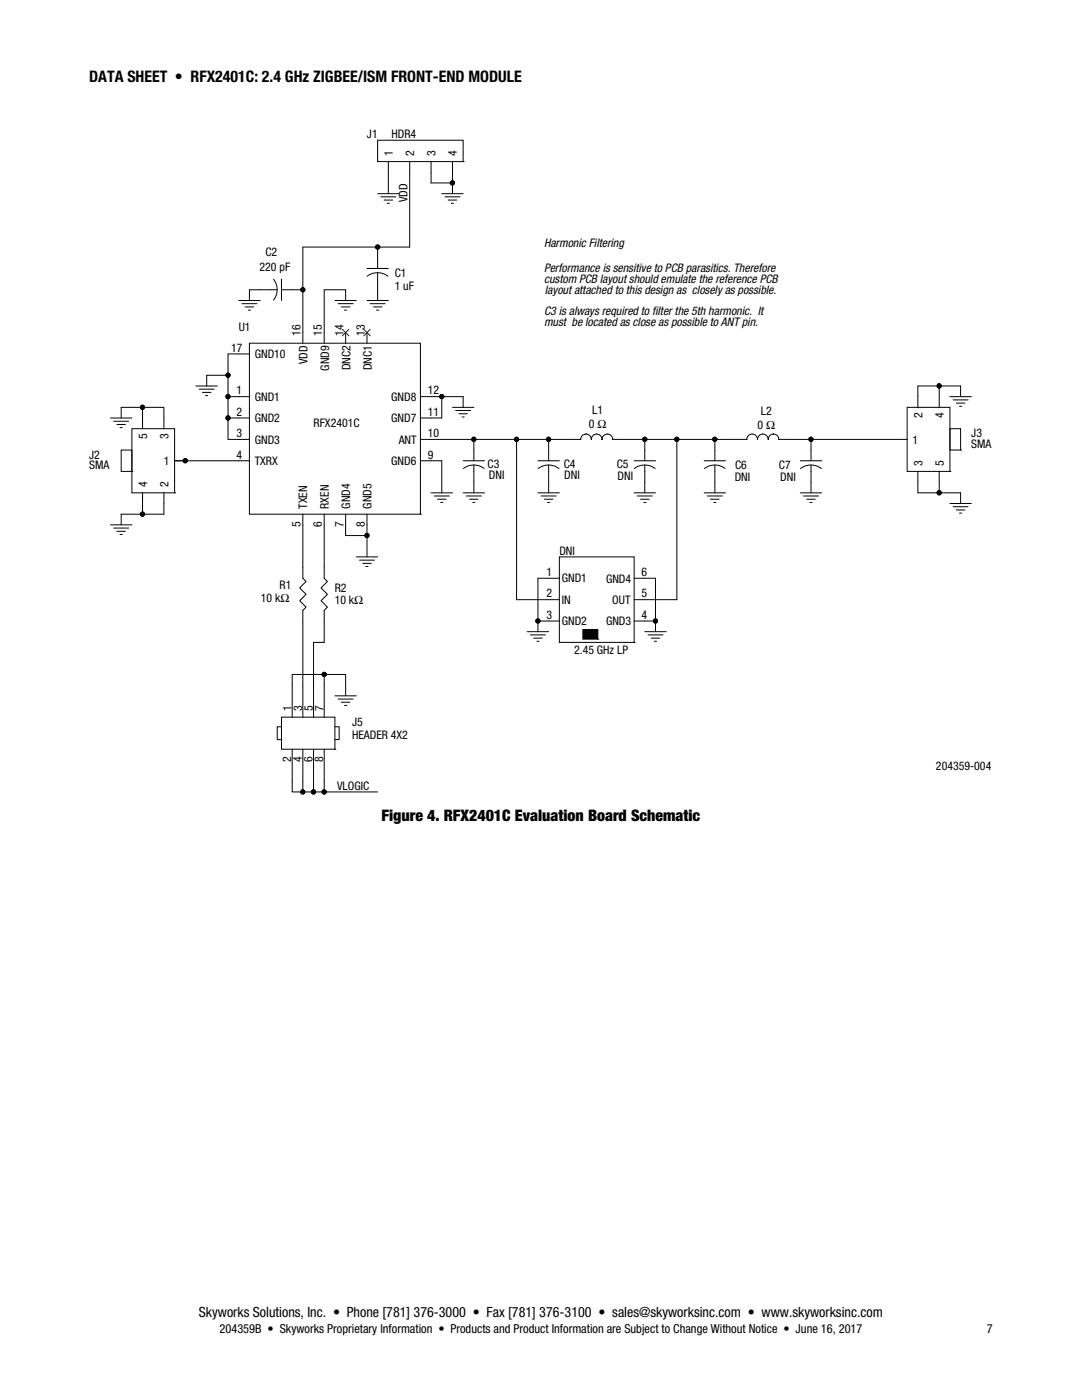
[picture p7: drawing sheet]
<svg xmlns="http://www.w3.org/2000/svg" width="216mm" height="279mm" viewBox="0 0 216 279" stroke-linecap="round" stroke-linejoin="round" font-family="sans-serif">
<g fill="none" stroke="#010202" stroke-width=".2">
<path d="M75.4 38.7h4.2M76 39.3h3M76.6 39.9h1.7M88.2 38.7h4.2M88.8 39.3h3M89.4 39.9h1.7M47.6 60h4.3M66.8 60h4.3M73.2 53.6h4.3M73.2 60h4.3M73.3 55.1a3.4 3.4 0 0 1 4.1 0M75.3 54.4v1.3"/>
<path d="M75.4 51.4v2.2M75.4 55.7v2.1M77.3 40.6h.4M90.1 40.6h.4M39.1 77h4.3M39.7 77.7h3M40.4 78.3h1.7M41 79h.4M47.6 79.2h2.2M47.6 70.6h2.2M48.3 60.6h3M48.9 61.3h1.7"/>
<path d="M49.6 61.9h.4M49.8 68.5h34.1v34.1h-34.1zM60.4 66.4v2.1M64.7 66.4v2.1M67.5 60.6h3M68.1 61.2h1.7M68.7 61.9h.5M69 66.4v2.1M73.2 66.4v2.1M73.9 60.6h2.9M74.5 61.3h1.7M75.1 61.9h.5"/>
<path d="M83.9 79.2h2.1M189.5 79.2h4.3M190.2 79.8h3M22 83.4h4.3M22.7 84.1h3M23.3 84.7h1.7M24 85.3h.4M47.6 83.4h2.2M47.6 87.7h2.2M47.6 92h2.2M83.9 83.4h2.1M83.9 87.7h2.1"/>
<path d="M83.9 92h2.1M86 98.4h4.3M86.7 99h2.9M87.3 99.6h1.7M90.3 81.3h4.3M90.9 81.9h3M91.6 82.6h1.7M92.2 83.2h.4M92.4 98.4h4.3M92.4 92h4.3M93.1 99h2.9M93.7 99.6h1.7"/>
<path d="M94.6 89.8v2.2M94.6 92.8v3.4M96.6 93.5a3.4 3.4 0 0 0-4.1 0M107.3 98.4h4.3M108 99h3M108.6 99.6h1.7M126.5 98.4h4.3M127.2 99h3M127.8 99.6h1.7M140.5 98.4h4.3M141.1 99h3M141.8 99.6h1.7"/>
<path d="M159.7 98.4h4.3M160.3 99h3M161 99.6h1.7M190.8 80.5h1.7M191.5 81.1h.4M22 104.7h4.3M22.7 105.4h3M23.3 106h1.7M24 106.7h.4M60.4 102.6v2.1M64.7 102.6v2.1M69 102.6v2.1"/>
<path d="M71.1 111.1h4.3M71.7 111.8h3M72.4 112.4h1.7M73 113.1h.4M73.2 102.6v2.1M83.9 102.6h.1M87.9 100.3h.5M94.3 100.3h.5M109.3 100.3h.4M111.6 111.1h14.9v17.1h-14.9zM128.5 100.3h.4M142.4 100.3h.4"/>
<path d="M161.6 100.3h.4M189.6 100.5h4.2M190.2 101.1h3M190.8 101.8h1.7M191.5 102.4h.4M66.8 138.9h4.3M67.5 139.5h3M105.2 126.1h4.3M105.8 126.7h3M106.5 127.4h1.7M107.1 128h.5M126.5 128.2h.1"/>
<path d="M128.7 126.1h4.2M129.3 126.7h3M129.9 127.4h1.7M130.6 128h.4M68.1 140.1h1.7M68.7 140.8h.5"/>
</g>
<path d="M68.3 65.7l1.3 1.3M69.6 65.7l-1.3 1.3M72.6 65.7l1.3 1.3M73.9 65.7l-1.3 1.3" fill="none" stroke="#221e1f" stroke-width=".2"/>
<path d="M116.3 125.6h3v2h-3z" fill="#010202"/>
<g fill="none" stroke="#010202" stroke-width=".2">
<path d="M75.4 28h17v4.2h-17zM77.5 32.2v2.2M81.8 32.2v2.2M86 32.2v2.2M90.3 32.2v2.2M92.4 32.2h.1M51.9 57.8h3.4M54.6 55.7a3.4 3.4 0 0 1 0 4.2M56.2 55.7v4.3M56.2 57.8h2.1M183.2 79.2v2.1M187.4 79.2v2.1"/>
<path d="M24.2 89.8h2.1v4.3h-2.1zM26.3 94.1h.1M26.3 85.6h8.5v12.8h-8.5zM28.4 83.4v2.2M28.4 98.4v2.1M32.7 83.4v2.2M32.7 98.4v2.1M34.8 98.4h.1M34.8 92h2.2M94.6 87.7v2.1M94.6 96.2v2.2M107.3 92h4.3"/>
<path d="M107.4 93.5a3.4 3.4 0 0 1 4.1 0M109.5 92.8v5.6M109.5 87.7v4.3M113.7 87.7h2.2a1.04 1.04 0 0 1 1-1.1 1.05 1.05 0 0 1 1.1 1.1 1.06 1.06 0 0 1 1.1-1.1 1.06 1.06 0 0 1 1 1.1 1.06 1.06 0 0 1 1.1-1.1 1.06 1.06 0 0 1 1.1 1.1h2.1M126.5 92h4.3M126.6 93.5a3.4 3.4 0 0 1 4.1 0M128.7 87.7v4.3M128.7 92.8v5.6M140.5 92h4.3M142.6 87.7v4.3M142.6 92.8v5.6M144.7 93.5a3.4 3.4 0 0 0-4.1 0"/>
<path d="M155.4 87.7a1.05 1.05 0 0 0-1.1-1.1 1.04 1.04 0 0 0-1 1.1 1.06 1.06 0 0 0-1.1-1.1 1.06 1.06 0 0 0-1 1.1h-.1a1.06 1.06 0 0 0-1-1.1 1.06 1.06 0 0 0-1.1 1.1h-2.1M155.4 87.7h6.4v4.3M159.7 92h4.3M159.7 93.5a3.4 3.4 0 0 1 4.2 0M161.8 87.7h19.2M161.8 92.8v5.6M181 81.3h8.6v12.8h-8.6zM183.2 94.1v2.1M187.4 94.1v2.1M189.6 94.1h.1M189.6 85.6h2.1v4.2h-2.1zM191.7 89.8h.1"/>
<path d="M60.4 113.3v2.1l.7 .6-1.3 1.3 1.3 1.3-1.3 1.3 1.3 1.3-.7 .6v2.1M64.7 113.3v2.1l.6 .6-1.2 1.3 1.2 1.3-1.2 1.3 1.2 1.3-.6 .6v2.1M109.5 115.4h2.1M109.5 119.7h2.1M126.5 115.4h2.2M126.5 119.7h2.2M58.3 136.7v6.4M60.4 136.7v6.4M62.6 136.7v6.4M64.7 136.7v6.4M107.3 123.9v2.2M109.5 123.9h2.1"/>
<path d="M116.3 125.6h3v2h-3zM119.3 127.6h.1M126.5 123.9h2.2M130.8 123.9v2.2M56.2 143.1h10.6v6.4h-10.6zM56.2 145h-.9v2.6h.9M58.3 149.5v6.4M60.4 149.5v6.4M62.6 149.5v6.4M64.7 149.5v6.4M66.8 149.5h.1M66.8 145h.9v2.6h-.9"/>
</g>
<circle cx="161.8" cy="87.7" r=".42" fill="#010202"/>
<g fill="none" stroke="#010202" stroke-width=".2">
<path d="M124.4 87.7h4.3"/>
<circle cx="161.8" cy="87.7" r=".42"/>
</g>
<circle cx="128.7" cy="87.7" r=".42" fill="#010202"/>
<g fill="none" stroke="#010202" stroke-width=".2">
<path d="M86 87.7h8.6M128.7 87.7h18.2"/>
<circle cx="128.7" cy="87.7" r=".42"/>
</g>
<circle cx="94.5" cy="87.7" r=".42" fill="#010202"/>
<g fill="none" stroke="#010202" stroke-width=".2">
<path d="M94.6 87.7h8.5M109.5 87.7h4.2"/>
<circle cx="94.5" cy="87.7" r=".42"/>
</g>
<circle cx="109.5" cy="87.7" r=".42" fill="#010202"/>
<g fill="none" stroke="#010202" stroke-width=".2">
<path d="M103.1 87.7v32"/>
<circle cx="109.5" cy="87.7" r=".42"/>
</g>
<circle cx="103.1" cy="87.7" r=".42" fill="#010202"/>
<g fill="none" stroke="#010202" stroke-width=".2">
<path d="M103.1 87.7h6.4M135.1 87.7v32"/>
<circle cx="103.1" cy="87.7" r=".42"/>
</g>
<circle cx="135" cy="87.7" r=".42" fill="#010202"/>
<circle cx="135" cy="87.7" r=".42" fill="none" stroke="#010202" stroke-width=".2"/>
<circle cx="142.6" cy="87.7" r=".42" fill="#010202"/>
<g fill="none" stroke="#010202" stroke-width=".2">
<path d="M86 79.2h2.2v4.2h-2.2M92.4 79.2v2.1M88.2 92v6.4M69 104.7v2.2h4.2v-2.2"/>
<circle cx="142.6" cy="87.7" r=".42"/>
</g>
<circle cx="73.2" cy="106.9" r=".42" fill="#010202"/>
<g fill="none" stroke="#010202" stroke-width=".2">
<path d="M47.6 83.4h-2.1v4.3h2.1M73.2 106.9v4.2"/>
<circle cx="73.2" cy="106.9" r=".42"/>
</g>
<circle cx="45.5" cy="83.4" r=".42" fill="#010202"/>
<g fill="none" stroke="#010202" stroke-width=".2">
<path d="M81.8 34.4v14.9M64.7 57.8v8.6M47.6 79.2h-2.1v4.2M47.6 70.6h-2.1v4.3M24.2 81.3h8.5v2.1M86 92h2.2M28.4 100.5v2.1h-4.2M32.7 100.5v2.1M103.1 119.7h6.4M107.3 115.4h2.2M128.7 119.7h6.4M128.7 115.4h2.1"/>
<path d="M107.3 123.9h2.2M128.7 123.9h2.1"/>
<circle cx="45.5" cy="83.4" r=".42"/>
</g>
<circle cx="28.4" cy="102.6" r=".42" fill="#010202"/>
<g fill="none" stroke="#010202" stroke-width=".2">
<path d="M183.2 77v2.2M34.8 92h2.2M187.4 96.2v2.2h-4.2v-2.2"/>
<circle cx="28.4" cy="102.6" r=".42"/>
</g>
<circle cx="187.4" cy="98.3" r=".42" fill="#010202"/>
<g fill="none" stroke="#010202" stroke-width=".2">
<path d="M86 34.4v2.1h4.3M90.3 34.4v4.2"/>
<circle cx="187.4" cy="98.3" r=".42"/>
</g>
<circle cx="90.3" cy="36.5" r=".42" fill="#010202"/>
<g fill="none" stroke="#010202" stroke-width=".2">
<path d="M77.5 34.4v4.2M64.7 57.8h4.3v2.2M41.2 74.9v2.1M88.2 79.2h4.2M24.2 102.6v2.1"/>
<circle cx="90.3" cy="36.5" r=".42"/>
</g>
<circle cx="88.1" cy="79.1" r=".42" fill="#010202"/>
<g fill="none" stroke="#010202" stroke-width=".2">
<path d="M130.8 115.4v8.5"/>
<circle cx="88.1" cy="79.1" r=".42"/>
</g>
<circle cx="130.8" cy="123.9" r=".42" fill="#010202"/>
<g fill="none" stroke="#010202" stroke-width=".2">
<path d="M107.3 115.4v8.5"/>
<circle cx="130.8" cy="123.9" r=".42"/>
</g>
<circle cx="107.3" cy="123.9" r=".42" fill="#010202"/>
<g fill="none" stroke="#010202" stroke-width=".2">
<path d="M37 92h10.6"/>
<circle cx="107.3" cy="123.9" r=".42"/>
</g>
<circle cx="37" cy="91.9" r=".42" fill="#010202"/>
<g fill="none" stroke="#010202" stroke-width=".2">
<path d="M41.2 74.9h4.3v4.3"/>
<circle cx="37" cy="91.9" r=".42"/>
</g>
<circle cx="45.5" cy="79.1" r=".42" fill="#010202"/>
<circle cx="45.5" cy="79.1" r=".42" fill="none" stroke="#010202" stroke-width=".2"/>
<circle cx="45.5" cy="74.9" r=".42" fill="#010202"/>
<g fill="none" stroke="#010202" stroke-width=".2">
<path d="M51.9 57.8h-2.1v2.2M60.4 49.3v17.1M75.4 57.8v2.2M60.4 104.7v8.6M60.4 123.9v12.8"/>
<circle cx="45.5" cy="74.9" r=".42"/>
</g>
<circle cx="60.4" cy="57.8" r=".42" fill="#010202"/>
<g fill="none" stroke="#010202" stroke-width=".2">
<path d="M58.3 57.8h2.1M60.4 49.3h15"/>
<circle cx="60.4" cy="57.8" r=".42"/>
</g>
<circle cx="75.4" cy="49.3" r=".42" fill="#010202"/>
<g fill="none" stroke="#010202" stroke-width=".2">
<path d="M81.8 49.3h-6.4v2.1M183.2 77h4.2v2.2"/>
<circle cx="75.4" cy="49.3" r=".42"/>
</g>
<circle cx="187.4" cy="77" r=".42" fill="#010202"/>
<g fill="none" stroke="#010202" stroke-width=".2">
<path d="M191.7 77v2.2M28.4 81.3v2.1"/>
<circle cx="187.4" cy="77" r=".42"/>
</g>
<circle cx="28.4" cy="81.3" r=".42" fill="#010202"/>
<g fill="none" stroke="#010202" stroke-width=".2">
<path d="M187.4 77h4.3M24.2 81.3v2.1M187.4 98.4h4.3v2.1M28.4 102.6h4.3M64.7 104.7v8.6M58.3 136.7v-2.1h6.4v2.1M64.7 123.9v4.3h-2.1v8.5M64.7 134.6h4.3v4.3"/>
<circle cx="28.4" cy="81.3" r=".42"/>
</g>
<circle cx="64.7" cy="134.6" r=".42" fill="#010202"/>
<g fill="none" stroke="#010202" stroke-width=".2">
<path d="M58.3 155.9v2.1h2.1M64.7 158h10.7"/>
<circle cx="64.7" cy="134.6" r=".42"/>
</g>
<circle cx="64.7" cy="158" r=".42" fill="#010202"/>
<g fill="none" stroke="#010202" stroke-width=".2">
<path d="M62.6 155.9v2.1M64.7 155.9v2.1"/>
<circle cx="64.7" cy="158" r=".42"/>
</g>
<circle cx="62.6" cy="158" r=".42" fill="#010202"/>
<g fill="none" stroke="#010202" stroke-width=".2">
<path d="M60.4 155.9v2.1h4.3"/>
<circle cx="62.6" cy="158" r=".42"/>
</g>
<circle cx="60.4" cy="158" r=".42" fill="#010202"/>
<circle cx="60.4" cy="158" r=".42" fill="none" stroke="#010202" stroke-width=".2"/>
<circle cx="161.8" cy="87.7" r=".42" fill="#010202"/>
<circle cx="161.8" cy="87.7" r=".42" fill="none" stroke="#010202" stroke-width=".2"/>
<circle cx="128.7" cy="87.7" r=".42" fill="#010202"/>
<circle cx="128.7" cy="87.7" r=".42" fill="none" stroke="#010202" stroke-width=".2"/>
<circle cx="94.5" cy="87.7" r=".42" fill="#010202"/>
<circle cx="94.5" cy="87.7" r=".42" fill="none" stroke="#010202" stroke-width=".2"/>
<circle cx="109.5" cy="87.7" r=".42" fill="#010202"/>
<circle cx="109.5" cy="87.7" r=".42" fill="none" stroke="#010202" stroke-width=".2"/>
<circle cx="103.1" cy="87.7" r=".42" fill="#010202"/>
<circle cx="103.1" cy="87.7" r=".42" fill="none" stroke="#010202" stroke-width=".2"/>
<circle cx="135" cy="87.7" r=".42" fill="#010202"/>
<circle cx="135" cy="87.7" r=".42" fill="none" stroke="#010202" stroke-width=".2"/>
<circle cx="142.6" cy="87.7" r=".42" fill="#010202"/>
<circle cx="142.6" cy="87.7" r=".42" fill="none" stroke="#010202" stroke-width=".2"/>
<circle cx="73.2" cy="106.9" r=".42" fill="#010202"/>
<circle cx="73.2" cy="106.9" r=".42" fill="none" stroke="#010202" stroke-width=".2"/>
<circle cx="45.5" cy="83.4" r=".42" fill="#010202"/>
<circle cx="45.5" cy="83.4" r=".42" fill="none" stroke="#010202" stroke-width=".2"/>
<circle cx="28.4" cy="102.6" r=".42" fill="#010202"/>
<circle cx="28.4" cy="102.6" r=".42" fill="none" stroke="#010202" stroke-width=".2"/>
<circle cx="187.4" cy="98.3" r=".42" fill="#010202"/>
<circle cx="187.4" cy="98.3" r=".42" fill="none" stroke="#010202" stroke-width=".2"/>
<circle cx="90.3" cy="36.5" r=".42" fill="#010202"/>
<circle cx="90.3" cy="36.5" r=".42" fill="none" stroke="#010202" stroke-width=".2"/>
<circle cx="88.1" cy="79.1" r=".42" fill="#010202"/>
<circle cx="88.1" cy="79.1" r=".42" fill="none" stroke="#010202" stroke-width=".2"/>
<circle cx="130.8" cy="123.9" r=".42" fill="#010202"/>
<circle cx="130.8" cy="123.9" r=".42" fill="none" stroke="#010202" stroke-width=".2"/>
<circle cx="107.3" cy="123.9" r=".42" fill="#010202"/>
<circle cx="107.3" cy="123.9" r=".42" fill="none" stroke="#010202" stroke-width=".2"/>
<circle cx="37" cy="91.9" r=".42" fill="#010202"/>
<circle cx="37" cy="91.9" r=".42" fill="none" stroke="#010202" stroke-width=".2"/>
<circle cx="45.5" cy="79.1" r=".42" fill="#010202"/>
<circle cx="45.5" cy="79.1" r=".42" fill="none" stroke="#010202" stroke-width=".2"/>
<circle cx="45.5" cy="74.9" r=".42" fill="#010202"/>
<circle cx="45.5" cy="74.9" r=".42" fill="none" stroke="#010202" stroke-width=".2"/>
<circle cx="60.4" cy="57.8" r=".42" fill="#010202"/>
<circle cx="60.4" cy="57.8" r=".42" fill="none" stroke="#010202" stroke-width=".2"/>
<circle cx="75.4" cy="49.3" r=".42" fill="#010202"/>
<circle cx="75.4" cy="49.3" r=".42" fill="none" stroke="#010202" stroke-width=".2"/>
<circle cx="187.4" cy="77" r=".42" fill="#010202"/>
<circle cx="187.4" cy="77" r=".42" fill="none" stroke="#010202" stroke-width=".2"/>
<circle cx="28.4" cy="81.3" r=".42" fill="#010202"/>
<circle cx="28.4" cy="81.3" r=".42" fill="none" stroke="#010202" stroke-width=".2"/>
<circle cx="64.7" cy="134.6" r=".42" fill="#010202"/>
<circle cx="64.7" cy="134.6" r=".42" fill="none" stroke="#010202" stroke-width=".2"/>
<circle cx="64.7" cy="158" r=".42" fill="#010202"/>
<circle cx="64.7" cy="158" r=".42" fill="none" stroke="#010202" stroke-width=".2"/>
<circle cx="62.6" cy="158" r=".42" fill="#010202"/>
<circle cx="62.6" cy="158" r=".42" fill="none" stroke="#010202" stroke-width=".2"/>
<circle cx="60.4" cy="158" r=".42" fill="#010202"/>
<circle cx="60.4" cy="158" r=".42" fill="none" stroke="#010202" stroke-width=".2"/>
<g font-size="3.2">
<text x="17.8" y="16.4">DATA SHEET • RFX2401C: 2.4 GHz ZIGBEE/ISM FRONT-END MODULE</text>
<text x="76.1" y="163.8">Figure 4. RFX2401C Evaluation Board Schematic</text>
</g>
<text font-size="2.8" x="39.7" y="262.8">Skyworks Solutions, Inc. • Phone [781] 376-3000 • Fax [781] 376-3100 • sales@skyworksinc.com • www.skyworksinc.com</text>
<g font-size="2.5">
<text x="43.8" y="266.1">204359B • Skyworks Proprietary Information • Products and Product Information are Subject to Change Without Notice • June 16, 2017</text>
<text x="196.9" y="266.1">7</text>
</g>
<g font-size="2.4" fill="#010202">
<text x="73.2" y="27.6">J1</text>
<text x="78.1" y="27.6">HDR4</text>
<text x="78.4" y="31.2" transform="rotate(-90 78.4 31.2)">1</text>
<text x="82.6" y="31.2" transform="rotate(-90 82.6 31.2)">2</text>
<text x="86.9" y="31.2" transform="rotate(-90 86.9 31.2)">3</text>
<text x="91.2" y="31.2" transform="rotate(-90 91.2 31.2)">4</text>
<text x="81.3" y="40.3" transform="rotate(-90 81.3 40.3)">VDD</text>
<text x="53" y="51.1">C2</text>
<text x="108.6" y="49.3">Harmonic Filtering</text>
<text x="51.8" y="54.1">220 pF</text>
<text x="78.8" y="55.3">C1</text>
<text x="78.8" y="57.9">1 uF</text>
<text x="108.6" y="54.2">Performance is sensitive to PCB parasitics. Therefore</text>
<text x="108.6" y="56.4">custom PCB layout should emulate the reference PCB</text>
<text x="108.7" y="58.6">layout attached to this design as closely as possible.</text>
<text x="47.6" y="66">U1</text>
<text x="108.6" y="65">must be located as close as possible to ANT pin.</text>
<text x="108.6" y="62.8">C3 is always required to f</text>
<text x="130.1" y="62.8">ilter the 5th harmonic. It</text>
<text x="46.1" y="70.2">17</text>
<text x="50.8" y="71.5">GND10</text>
<text x="60" y="67" transform="rotate(-90 60 67)">16</text>
<text x="64.2" y="67" transform="rotate(-90 64.2 67)">15</text>
<text x="68.5" y="67" transform="rotate(-90 68.5 67)">14</text>
<text x="72.8" y="67" transform="rotate(-90 72.8 67)">13</text>
<text x="61.4" y="72.7" transform="rotate(-90 61.4 72.7)">VDD</text>
<text x="65.7" y="74" transform="rotate(-90 65.7 74)">GND9</text>
<text x="69.9" y="73.9" transform="rotate(-90 69.9 73.9)">DNC2</text>
<text x="74.2" y="73.9" transform="rotate(-90 74.2 73.9)">DNC1</text>
<text x="47.2" y="78.7">1</text>
<text x="47.2" y="83">2</text>
<text x="50.8" y="80">GND1</text>
<text x="78.1" y="80">GND8</text>
<text x="85.4" y="83">11</text>
<text x="85.4" y="78.7">12</text>
<text x="118.2" y="82.7">L1</text>
<text x="151.8" y="82.7">L2</text>
<text x="184" y="83.4" transform="rotate(-90 184 83.4)">2</text>
<text x="188.3" y="83.4" transform="rotate(-90 188.3 83.4)">4</text>
<text x="29.3" y="87.7" transform="rotate(-90 29.3 87.7)">5</text>
<text x="33.6" y="87.7" transform="rotate(-90 33.6 87.7)">3</text>
<text x="47.2" y="87.3">3</text>
<text x="50.8" y="88.6">GND3</text>
<text x="50.8" y="84.3">GND2</text>
<text x="62.6" y="85.1">RFX2401C</text>
<text x="78.1" y="84.3">GND7</text>
<text x="79.6" y="88.6">ANT</text>
<text x="85.4" y="87.3">10</text>
<text x="117.5" y="85.5">0 Ω</text>
<text x="151.2" y="85.6">0 Ω</text>
<text x="182.1" y="88.6">1</text>
<text x="193.8" y="87.3">J3</text>
<text x="193.8" y="89.4">SMA</text>
<text x="17.8" y="91.5">J2</text>
<text x="17.8" y="93.7">SMA</text>
<text x="32.7" y="92.8">1</text>
<text x="47.2" y="91.5">4</text>
<text x="50.8" y="92.8">TXRX</text>
<text x="78.1" y="92.8">GND6</text>
<text x="85.4" y="91.5">9</text>
<text x="97.3" y="93.4">C3</text>
<text x="97.5" y="95.7">DNI</text>
<text x="112.5" y="93.4">C4</text>
<text x="112.6" y="95.7">DNI</text>
<text x="123.1" y="93.5">C5</text>
<text x="123.2" y="95.9">DNI</text>
<text x="146.6" y="96">DNI</text>
<text x="146.7" y="93.7">C6</text>
<text x="155.4" y="93.7">C7</text>
<text x="155.7" y="96">DNI</text>
<text x="184" y="93" transform="rotate(-90 184 93)">3</text>
<text x="188.3" y="93" transform="rotate(-90 188.3 93)">5</text>
<text x="29.3" y="97.3" transform="rotate(-90 29.3 97.3)">4</text>
<text x="33.6" y="97.3" transform="rotate(-90 33.6 97.3)">2</text>
<text x="61.3" y="101.5" transform="rotate(-90 61.3 101.5)">TXEN</text>
<text x="65.6" y="101.5" transform="rotate(-90 65.6 101.5)">RXEN</text>
<text x="69.9" y="101.5" transform="rotate(-90 69.9 101.5)">GND4</text>
<text x="74.1" y="101.5" transform="rotate(-90 74.1 101.5)">GND5</text>
<text x="60" y="105.2" transform="rotate(-90 60 105.2)">5</text>
<text x="64.2" y="105.2" transform="rotate(-90 64.2 105.2)">6</text>
<text x="68.5" y="105.2" transform="rotate(-90 68.5 105.2)">7</text>
<text x="72.8" y="105.2" transform="rotate(-90 72.8 105.2)">8</text>
<text x="111.6" y="110.7">DNI</text>
<text x="55.8" y="117.5">R1</text>
<text x="66.8" y="118">R2</text>
<text x="109.1" y="115">1</text>
<text x="109.1" y="119.2">2</text>
<text x="112.1" y="116.2">GND1</text>
<text x="120.9" y="116.3">GND4</text>
<text x="128" y="115">6</text>
<text x="128" y="119.2">5</text>
<text x="52.1" y="120.2">10 kΩ</text>
<text x="66.8" y="120.6">10 kΩ</text>
<text x="109.1" y="123.5">3</text>
<text x="112.1" y="120.5">IN</text>
<text x="112.1" y="124.7">GND2</text>
<text x="120.9" y="124.8">GND3</text>
<text x="122.2" y="120.5">OUT</text>
<text x="128" y="123.5">4</text>
<text x="114.6" y="130.6">2.45 GHz LP</text>
<text x="58.2" y="141.8" transform="rotate(-90 58.2 141.8)">1</text>
<text x="60.3" y="141.8" transform="rotate(-90 60.3 141.8)">3</text>
<text x="62.5" y="141.8" transform="rotate(-90 62.5 141.8)">5</text>
<text x="64.6" y="141.8" transform="rotate(-90 64.6 141.8)">7</text>
<text x="70.2" y="147.4">HEADER 4X2</text>
<text x="70.2" y="144.9">J5</text>
<text x="58.1" y="152.1" transform="rotate(-90 58.1 152.1)">2</text>
<text x="60.2" y="152.1" transform="rotate(-90 60.2 152.1)">4</text>
<text x="62.4" y="152.1" transform="rotate(-90 62.4 152.1)">6</text>
<text x="64.5" y="152.1" transform="rotate(-90 64.5 152.1)">8</text>
<text x="186.8" y="153.7">204359-004</text>
<text x="67.3" y="157.6">VLOGIC</text>
</g>
</svg>
